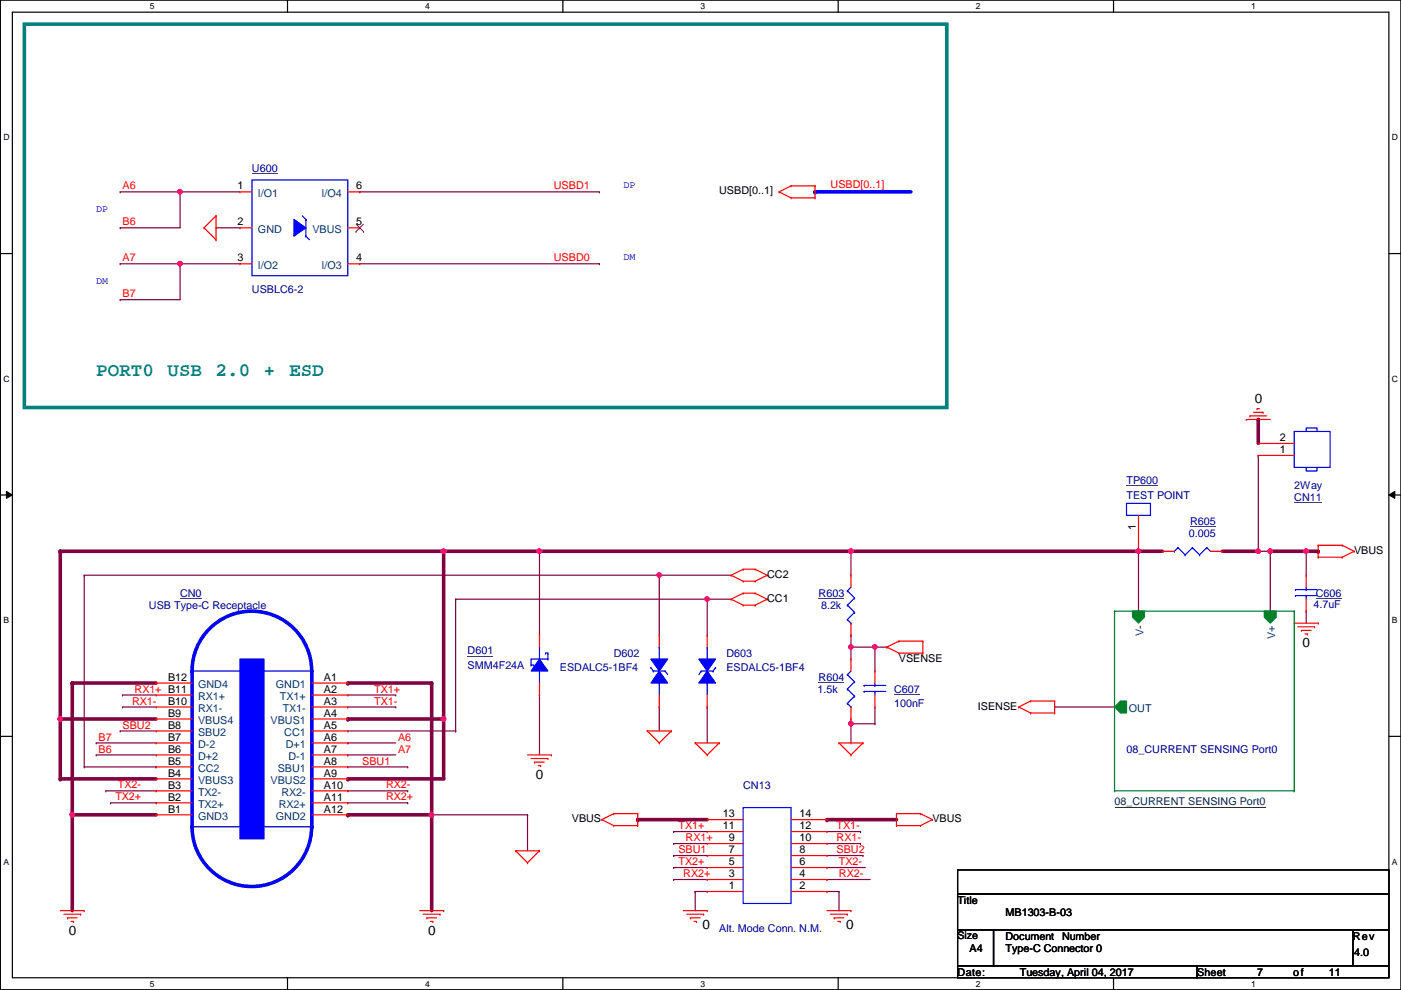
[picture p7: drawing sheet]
<svg xmlns="http://www.w3.org/2000/svg" width="297mm" height="210mm" viewBox="0 0 297 210" stroke-linecap="round" stroke-linejoin="round" font-family="sans-serif">
<path d="M.1 0h296.9v209.8h-296.9zM2.6 2.6h291.9v204.7h-291.9z" fill="none" stroke="#000" stroke-width=".25"/>
<g fill="#fff">
<path d="M31.8 .3h1v2h-1z"/>
<path d="M31.8 207.6h1v1.9h-1z"/>
</g>
<path d="M61 0v2.6M61 207.3v2.5" fill="none" stroke="#000" stroke-width=".25"/>
<g fill="#fff">
<path d="M90.1 .3h1v2h-1z"/>
<path d="M90.1 207.6h1v1.9h-1z"/>
</g>
<path d="M119.3 0v2.6M119.3 207.3v2.5" fill="none" stroke="#000" stroke-width=".25"/>
<g fill="#fff">
<path d="M148.5 .3h1v2h-1z"/>
<path d="M148.5 207.6h1v1.9h-1z"/>
</g>
<path d="M177.7 0v2.6M177.7 207.3v2.5" fill="none" stroke="#000" stroke-width=".25"/>
<g fill="#fff">
<path d="M206.9 .3h1v2h-1z"/>
<path d="M206.9 207.6h1v1.9h-1z"/>
</g>
<path d="M236.1 0v2.6M236.1 207.3v2.5" fill="none" stroke="#000" stroke-width=".25"/>
<g fill="#fff">
<path d="M265.3 .3h.9v2h-.9z"/>
<path d="M265.3 207.6h.9v1.9h-.9z"/>
<path d="M.7 28.2h1.3v1.9h-1.3z"/>
<path d="M295.1 28.2h1.3v1.9h-1.3z"/>
<path d="M.7 79.3h1.3v2h-1.3z"/>
<path d="M295.1 79.3h1.3v2h-1.3z"/>
</g>
<path d="M.1 53.8h2.5M294.5 53.8h2.5" fill="none" stroke="#000" stroke-width=".25"/>
<g fill="#fff">
<path d="M.7 130.5h1.2v2h-1.2z"/>
<path d="M295.1 130.5h1.2v2h-1.2z"/>
</g>
<path d="M.1 104.9h2.5M294.5 104.9h2.5" fill="none" stroke="#000" stroke-width=".25"/>
<path d="M1.4 104.2l1.2 .7-1.2 .8zM294.5 104.9l1.2-.7v1.5z" fill="#000"/>
<path d="M1.4 104.2l1.2 .7-1.2 .8zM294.5 104.9l1.2-.7v1.5z" fill="none" stroke="#000" stroke-width=".21"/>
<g fill="#fff">
<path d="M.7 181.7h1.2v2h-1.2z"/>
<path d="M295.1 181.7h1.2v2h-1.2z"/>
</g>
<path d="M.1 156.1h2.5M294.5 156.1h2.5" fill="none" stroke="#000" stroke-width=".25"/>
<path d="M5.2 5.1h195.5v81.3h-195.5z" fill="none" stroke="#008080" stroke-width=".76"/>
<path d="M149.9 127h.1M149.9 127h5.1" fill="none" stroke="#800040" stroke-width=".25"/>
<circle cx="149.9" cy="127" r=".49" fill="#f0f"/>
<circle cx="149.9" cy="127" r=".49" fill="none" stroke="#f0f" stroke-width=".25"/>
<path d="M96.6 127h.1M96.6 127h53.3M139.8 134.7h.1M139.8 122h.1M139.8 122v12.7M139.8 122h15.2M149.9 127h.1M149.9 127v7.7" fill="none" stroke="#800040" stroke-width=".25"/>
<circle cx="139.8" cy="121.9" r=".49" fill="#f0f"/>
<circle cx="139.8" cy="121.9" r=".49" fill="none" stroke="#f0f" stroke-width=".25"/>
<path d="M114.4 116.9h.1M114.4 116.9v17.8M17.9 122h.1M17.9 122h121.9M149.9 149.9h.1M149.9 149.9v7.6" fill="none" stroke="#800040" stroke-width=".25"/>
<path d="M73.7 165.1h20.4" fill="none" stroke="#800040" stroke-width=".76"/>
<circle cx="73.7" cy="165.1" r=".38" fill="#800040"/>
<path d="M94.1 152.4v12.7" fill="none" stroke="#800040" stroke-width=".76"/>
<circle cx="94.1" cy="152.4" r=".38" fill="#800040"/>
<path d="M73.7 152.4h20.4" fill="none" stroke="#800040" stroke-width=".76"/>
<circle cx="73.7" cy="152.4" r=".38" fill="#800040"/>
<circle cx="94" cy="152.4" r=".49" fill="#f0f"/>
<circle cx="94" cy="152.4" r=".49" fill="none" stroke="#f0f" stroke-width=".25"/>
<path d="M12.8 165.1h20.3" fill="none" stroke="#800040" stroke-width=".76"/>
<circle cx="12.8" cy="165.1" r=".38" fill="#800040"/>
<path d="M12.8 152.4v12.7" fill="none" stroke="#800040" stroke-width=".76"/>
<circle cx="12.8" cy="152.4" r=".38" fill="#800040"/>
<circle cx="12.8" cy="152.4" r=".49" fill="#f0f"/>
<circle cx="12.8" cy="152.4" r=".49" fill="none" stroke="#f0f" stroke-width=".25"/>
<path d="M12.8 152.4h20.3" fill="none" stroke="#800040" stroke-width=".76"/>
<circle cx="12.8" cy="152.4" r=".38" fill="#800040"/>
<path d="M94.1 116.9h20.3" fill="none" stroke="#800040" stroke-width=".76"/>
<circle cx="94.1" cy="116.9" r=".38" fill="#800040"/>
<path d="M94.1 116.9v35.5" fill="none" stroke="#800040" stroke-width=".76"/>
<circle cx="94.1" cy="116.9" r=".38" fill="#800040"/>
<path d="M17.9 122v40.6M96.6 127v28M96.6 155h.1M17.9 162.6h.1" fill="none" stroke="#800040" stroke-width=".25"/>
<path d="M73.7 144.8h17.8" fill="none" stroke="#800040" stroke-width=".76"/>
<circle cx="73.7" cy="144.8" r=".38" fill="#800040"/>
<path d="M91.5 144.8v28" fill="none" stroke="#800040" stroke-width=".76"/>
<circle cx="91.5" cy="144.8" r=".38" fill="#800040"/>
<circle cx="91.5" cy="172.7" r=".49" fill="#f0f"/>
<circle cx="91.5" cy="172.7" r=".49" fill="none" stroke="#f0f" stroke-width=".25"/>
<path d="M73.7 172.8h17.8" fill="none" stroke="#800040" stroke-width=".76"/>
<circle cx="73.7" cy="172.8" r=".38" fill="#800040"/>
<path d="M15.3 144.8h17.8" fill="none" stroke="#800040" stroke-width=".76"/>
<circle cx="15.3" cy="144.8" r=".38" fill="#800040"/>
<path d="M15.3 144.8v28" fill="none" stroke="#800040" stroke-width=".76"/>
<circle cx="15.3" cy="144.8" r=".38" fill="#800040"/>
<circle cx="15.3" cy="172.7" r=".49" fill="#f0f"/>
<circle cx="15.3" cy="172.7" r=".49" fill="none" stroke="#f0f" stroke-width=".25"/>
<path d="M15.3 172.8h17.8" fill="none" stroke="#800040" stroke-width=".76"/>
<circle cx="15.3" cy="172.8" r=".38" fill="#800040"/>
<path d="M91.5 172.8v20.3" fill="none" stroke="#800040" stroke-width=".76"/>
<circle cx="91.5" cy="172.8" r=".38" fill="#800040"/>
<path d="M15.3 172.8v20.3" fill="none" stroke="#800040" stroke-width=".76"/>
<circle cx="15.3" cy="172.8" r=".38" fill="#800040"/>
<path d="M12.8 116.9h81.3" fill="none" stroke="#800040" stroke-width=".76"/>
<circle cx="12.8" cy="116.9" r=".38" fill="#800040"/>
<circle cx="94" cy="116.9" r=".49" fill="#f0f"/>
<circle cx="94" cy="116.9" r=".49" fill="none" stroke="#f0f" stroke-width=".25"/>
<path d="M12.8 116.9v35.5" fill="none" stroke="#800040" stroke-width=".76"/>
<circle cx="12.8" cy="116.9" r=".38" fill="#800040"/>
<path d="M259.2 116.9h7.6" fill="none" stroke="#800040" stroke-width=".76"/>
<circle cx="266.8" cy="116.9" r=".38" fill="#800040"/>
<path d="M180.4 116.9h61" fill="none" stroke="#800040" stroke-width=".76"/>
<circle cx="241.4" cy="116.9" r=".38" fill="#800040"/>
<circle cx="241.4" cy="116.9" r=".49" fill="#f0f"/>
<circle cx="241.4" cy="116.9" r=".49" fill="none" stroke="#f0f" stroke-width=".25"/>
<path d="M180.4 134.7h.1M180.4 134.7v2.5" fill="none" stroke="#800040" stroke-width=".25"/>
<circle cx="180.4" cy="137.2" r=".49" fill="#f0f"/>
<circle cx="180.4" cy="137.2" r=".49" fill="none" stroke="#f0f" stroke-width=".25"/>
<path d="M180.4 153.5h.1M180.4 152.4v1.1" fill="none" stroke="#800040" stroke-width=".25"/>
<circle cx="180.4" cy="153.4" r=".49" fill="#f0f"/>
<circle cx="180.4" cy="153.4" r=".49" fill="none" stroke="#f0f" stroke-width=".25"/>
<path d="M180.4 137.2h.1M180.4 137.2h5.1M180.4 137.2v2.5M185.5 137.2h.1" fill="none" stroke="#800040" stroke-width=".25"/>
<path d="M114.4 116.9h66" fill="none" stroke="#800040" stroke-width=".76"/>
<circle cx="114.4" cy="116.9" r=".38" fill="#800040"/>
<circle cx="180.4" cy="116.9" r=".49" fill="#f0f"/>
<circle cx="180.4" cy="116.9" r=".49" fill="none" stroke="#f0f" stroke-width=".25"/>
<circle cx="114.4" cy="116.9" r=".49" fill="#f0f"/>
<circle cx="114.4" cy="116.9" r=".49" fill="none" stroke="#f0f" stroke-width=".25"/>
<path d="M180.4 116.9h.1M180.4 116.9v5.1M241.4 116.9v12.7M241.4 129.6h.1M114.4 147.4h.1M114.4 147.4v12.7M223.6 149.9h.1M223.6 149.9h12.7" fill="none" stroke="#800040" stroke-width=".25"/>
<path d="M241.4 116.9h5.1" fill="none" stroke="#800040" stroke-width=".76"/>
<circle cx="241.4" cy="116.9" r=".38" fill="#800040"/>
<path d="M269.3 116.9h.1M269.3 116.9v12.7" fill="none" stroke="#800040" stroke-width=".25"/>
<circle cx="269.3" cy="116.9" r=".49" fill="#f0f"/>
<circle cx="269.3" cy="116.9" r=".49" fill="none" stroke="#f0f" stroke-width=".25"/>
<path d="M269.3 116.9h7.6" fill="none" stroke="#800040" stroke-width=".76"/>
<circle cx="269.3" cy="116.9" r=".38" fill="#800040"/>
<g fill="none" stroke="#800040" stroke-width=".25">
<path d="M76.3 55.9h50.8M76.3 40.7h50.8M127.1 55.9h.1M127.1 40.7h.1M20.4 157.5h.1M20.4 157.5h12.7M73.7 157.5h.1M73.7 157.5h10.2M20.4 160.1h.1M20.4 160.1h12.7M73.7 160.1h.1M73.7 160.1h10.2"/>
<path d="M91.5 172.8h20.3M111.8 172.8h.1M111.8 172.8v7.6"/>
</g>
<path d="M172.8 40.7h20.3" fill="none" stroke="#00f" stroke-width=".76"/>
<circle cx="172.8" cy="40.7" r=".38" fill="#00f"/>
<g fill="none" stroke="#800040" stroke-width=".25">
<path d="M25.5 55.9h.1M25.5 40.7h.1M25.5 48.3h.1M25.5 55.9h25.4M25.5 40.7h12.7M38.2 55.9h.1M38.2 40.7h.1M38.2 40.7v7.6h-12.7M38.2 55.9v7.6h-12.7M45.8 48.3h.1M45.8 48.3h5.1M25.5 63.5h.1"/>
<path d="M73.7 155h22.9M96.6 155h.1M17.9 162.6h15.2M33.1 162.6h.1"/>
</g>
<circle cx="38.2" cy="55.9" r=".49" fill="#f0f"/>
<circle cx="38.2" cy="55.9" r=".49" fill="none" stroke="#f0f" stroke-width=".25"/>
<path d="M38.2 40.7h.1M38.2 40.7h12.7" fill="none" stroke="#800040" stroke-width=".25"/>
<circle cx="38.2" cy="40.7" r=".49" fill="#f0f"/>
<circle cx="38.2" cy="40.7" r=".49" fill="none" stroke="#f0f" stroke-width=".25"/>
<path d="M266.8 88.9v5.1" fill="none" stroke="#800040" stroke-width=".76"/>
<circle cx="266.8" cy="88.9" r=".38" fill="#800040"/>
<path d="M266.8 96.6h.1M266.8 96.6v20.3" fill="none" stroke="#800040" stroke-width=".25"/>
<circle cx="266.8" cy="116.9" r=".49" fill="#f0f"/>
<circle cx="266.8" cy="116.9" r=".49" fill="none" stroke="#f0f" stroke-width=".25"/>
<path d="M276.9 116.9h.1M276.9 116.9v5.1M276.9 129.6h.1M276.9 129.6v2.5" fill="none" stroke="#800040" stroke-width=".25"/>
<path d="M276.9 116.9h2.6" fill="none" stroke="#800040" stroke-width=".76"/>
<circle cx="279.5" cy="116.9" r=".38" fill="#800040"/>
<circle cx="276.9" cy="116.9" r=".49" fill="#f0f"/>
<circle cx="276.9" cy="116.9" r=".49" fill="none" stroke="#f0f" stroke-width=".25"/>
<g fill="none" stroke="#800040" stroke-width=".25">
<path d="M266.8 116.9h2.5M269.3 116.9h.1M142.8 176.3h.1M142.8 178.9h.1M142.8 176.3h7.1M142.8 178.9h7.1M142.8 181.4h.1M142.8 183.9h.1M142.8 186.5h.1M142.8 181.4h7.1M142.8 183.9h7.1M142.8 186.5h7.1"/>
<path d="M147.4 189h.1M147.4 189v4.1M147.4 189h2.5M175.3 186.5h.1M175.3 183.9h.1M175.3 189h.1M175.3 189h2.6M175.3 183.9h8.2M175.3 186.5h9.2M177.9 189h.1M177.9 189v4.1"/>
</g>
<path d="M175.3 173.8h14.8" fill="none" stroke="#800040" stroke-width=".76"/>
<circle cx="175.3" cy="173.8" r=".38" fill="#800040"/>
<path d="M135.2 173.8h14.7" fill="none" stroke="#800040" stroke-width=".76"/>
<circle cx="135.2" cy="173.8" r=".38" fill="#800040"/>
<g fill="none" stroke="#800040" stroke-width=".25">
<path d="M185.5 137.2h.1M185.5 137.2v5.1M185.5 137.2h2.5M188 137.2h.1M25.5 155h.1M25.5 155h7.6M26 149.9h.1M26 147.4h.1M26 149.9h7.1M26 147.4h7.1M73.7 149.9h10.2M73.7 147.4h10.2"/>
<path d="M83.9 147.4h.1M83.9 149.9h.1M22.4 167.7h.1M22.4 167.7h10.7M23.4 170.2h.1M23.4 170.2h9.7M73.7 167.7h12.7M73.7 170.2h12.7M73.7 162.6h12.7M86.4 162.6h.1M86.4 167.7h.1M86.4 170.2h.1"/>
<path d="M175.3 178.9h7.2M175.3 176.3h7.2M182.5 178.9h.1M182.5 176.3h.1M175.3 181.4h7.7M183 181.4h.1"/>
</g>
<circle cx="185.5" cy="137.2" r=".49" fill="#f0f"/>
<circle cx="185.5" cy="137.2" r=".49" fill="none" stroke="#f0f" stroke-width=".25"/>
<path d="M139.8 149.9h.1M139.8 149.9v5.1M180.4 153.5h.1M180.4 157.5h.1M180.4 153.5h5.1M180.4 153.5v4M185.5 153.5h.1M185.5 149.9v3.6" fill="none" stroke="#800040" stroke-width=".25"/>
<g fill="none" stroke="#f00" stroke-width=".25">
<path d="M167.7 39.4h.1M167.7 39.4l-2.5 1.3M167.7 39.4h5.1M172.8 39.4h.1M172.8 39.4v2.6M43.3 48.3h.1M43.3 48.3l2.5 2.5M45.8 45.8h.1M45.8 50.8h.1M45.8 45.8v5M45.8 45.8l-2.5 2.5M165.2 40.7h.1"/>
<path d="M165.2 40.7l2.5 1.3M167.7 42h.1M167.7 42h5.1M172.8 42h.1M264.2 88.9h.1M264.2 88.9h5.1M265 88.2h.1M265 88.2h3.6M265.8 87.4h2M266.5 86.7h.1M266.5 86.7h.5M267.8 87.4h.1"/>
<path d="M279.5 115.6h.1M279.5 118.2h.1M279.5 118.2h5.1M279.5 115.6h5.1M279.5 115.6v2.6M284.6 118.2h.1M284.6 115.6h.1M284.6 115.6l2.5 1.3M287.1 116.9h.1M287.1 116.9l-2.5 1.3M155 122h.1M155 127h.1"/>
<path d="M155 122l2.6 1.2M155 127l2.6 1.3M157.6 120.7h.1M157.6 123.2h.1M157.6 125.8h.1M157.6 128.3h.1M157.6 120.7h2.5M157.6 120.7l-2.6 1.3M157.6 123.2h2.5M157.6 125.8h2.5M157.6 125.8l-2.6 1.2M157.6 128.3h2.5"/>
<path d="M160.1 120.7h.1M160.1 123.2h.1M160.1 125.8h.1M160.1 128.3h.1M160.1 120.7l2.5 1.3M160.1 125.8l2.5 1.2M162.6 122h.1M162.6 127h.1M162.6 122l-2.5 1.2M162.6 127l-2.5 1.3M188 137.2h.1M188 137.2l2.6 1.3"/>
<path d="M190.6 138.5h.1M190.6 135.9h.1M190.6 138.5h5.1M190.6 135.9h5.1M190.6 135.9l-2.6 1.3M195.7 138.5h.1M195.7 135.9h.1M195.7 135.9v2.6M274.4 132.1h5.1M275.2 132.9h3.5M275.9 133.6h.1M275.9 133.6h2.1"/>
<path d="M276.7 134.4h.5M277.2 134.4h.1M278.7 132.9h.1M279.5 132.1h.1M137.2 155h.1M137.2 155h5.1M137.2 155l2.6 2.5M139.8 157.5h.1M142.3 155h.1M142.3 155l-2.5 2.5M147.4 157.5h.1M147.4 157.5h5.1"/>
<path d="M147.4 157.5l2.5 2.6M152.5 157.5h.1M152.5 157.5l-2.6 2.6M177.9 157.5h.1M177.9 157.5h5.1M177.9 157.5l2.5 2.6M183 157.5h.1M183 157.5l-2.6 2.6M216 149.9h.1M216 149.9l2.5 1.3M218.5 151.2h.1M218.5 148.6h.1"/>
<path d="M218.5 151.2h5.1M218.5 148.6l-2.5 1.3M218.5 148.6h5.1M223.6 148.6h.1M223.6 151.2h.1M223.6 148.6v2.6M111.8 160.1h5.1M112.6 160.8h3.6M113.4 161.6h.1M113.4 161.6h2M114.1 162.3h.5M114.6 162.3h.1"/>
<path d="M116.2 160.8h.1M116.9 160.1h.1M127.6 173.8h.1M127.6 173.8l2.5 1.2M130.1 172.5h.1M130.1 175h.1M130.1 175h5.1M130.1 172.5h5.1M130.1 172.5l-2.5 1.3M135.2 175h.1M135.2 172.5h.1M135.2 172.5v2.5"/>
<path d="M149.9 160.1h.1M180.4 160.1h.1M190.1 172.5h.1M190.1 175h.1M190.1 175h5.1M190.1 172.5h5.1M190.1 172.5v2.5M195.2 175h.1M195.2 172.5h.1M195.2 172.5l2.5 1.3M197.7 173.8h.1M197.7 173.8l-2.5 1.2"/>
<path d="M12.8 193.1h5.1M13.5 193.8h3.6M14.3 194.6h.1M14.3 194.6h2M15.1 195.4h.5M15.6 195.4h.1M17.1 193.8h.1M17.9 193.1h.1M89 193.1h5.1M89.7 193.8h3.6M90.5 194.6h.1M90.5 194.6h2"/>
<path d="M91.3 195.4h.5M91.8 195.4h.1M93.3 193.8h.1M94.1 193.1h.1M109.3 180.4h.1M109.3 180.4h5.1M109.3 180.4l2.5 2.5M111.8 182.9h.1M114.4 180.4h.1M114.4 180.4l-2.6 2.5M144.9 193.1h5M145.6 193.8h3.6"/>
<path d="M146.4 194.6h.1M146.4 194.6h2M147.1 195.4h.6M147.7 195.4h.1M149.2 193.8h.1M149.9 193.1h.1M175.3 193.1h5.1M176.1 193.8h3.6M176.9 194.6h.1M176.9 194.6h2M177.6 195.4h.5M178.1 195.4h.1"/>
<path d="M179.7 193.8h.1M180.4 193.1h.1"/>
</g>
<path d="M203 184.4h91.5v5.1h-91.5zM203 189.5h91.5v7.6h-91.5zM203 197.1h7.6v7.7h-7.6zM210.6 197.1h76.2v7.7h-76.2zM286.8 197.1h7.7v7.7h-7.7zM203 204.8h50.8v2.5h-50.8zM253.8 204.8h40.7v2.5h-40.7z" fill="none" stroke="#000" stroke-width=".25"/>
<path d="M114.4 137.2h.1M114.4 137.2v2.5M116.2 139.7h.1M116.2 138.5h.1M116.2 139.7h-3.6v1.3M116.2 138.5v1.2M112.6 141h.1M114.4 142.3h.1M114.4 142.3v2.5" fill="none" stroke="#00f" stroke-width=".25"/>
<path d="M114.4 139.7l1.8 2.6h-3.6z" fill-rule="evenodd" fill="#00f"/>
<g fill="none" stroke="#00f" stroke-width=".25">
<path d="M114.4 139.7l1.8 2.6h-3.6zM115.7 138.5h.1M115.7 138.5h.5M139.8 137.2h.1M139.8 137.2v2.5M179.7 125.3h.1M179.7 128.3h.1M179.7 131.4h.1M179.7 125.3l1.5 1.5M179.7 128.3l1.5 1.5M179.7 131.4l.7 .7M180.4 132.1h.1"/>
<path d="M180.4 124.5l-.7 .8M181.2 126.8h.1M181.2 129.8h.1M181.2 126.8l-1.5 1.5M181.2 129.8l-1.5 1.6M112.6 141h.5M113.1 141h.1M138 141.5h.1M138 141.5l.5 .8M138.5 142.3h.1M138.5 142.3h2.6M139.8 144.8h.1"/>
<path d="M139.8 144.8v2.6M141.1 142.3h.1M141.1 142.3l.5 .7"/>
</g>
<path d="M99.1 139.1h5.5M173.6 126.9h5.4" fill="none" stroke="#000080" stroke-width=".21"/>
<path d="M114.4 134.7h.1M114.4 134.7v2.5M180.4 122h.1M180.4 134.7h.1M180.4 122v2.5M180.4 132.1v2.6M114.4 147.4h.1M114.4 144.8v2.6" fill="none" stroke="#f00" stroke-width=".25"/>
<path d="M139.8 142.3l1.8 2.5h-3.6z" fill-rule="evenodd" fill="#00f"/>
<path d="M139.8 142.3l1.8 2.5h-3.6z" fill="none" stroke="#00f" stroke-width=".25"/>
<path d="M138 139.7h3.6l-1.8 2.6z" fill-rule="evenodd" fill="#00f"/>
<path d="M138 139.7h3.6l-1.8 2.6z" fill="none" stroke="#00f" stroke-width=".25"/>
<path d="M139.8 134.7h.1M139.8 134.7v2.5M139.8 149.9h.1M139.8 147.4v2.5" fill="none" stroke="#f00" stroke-width=".25"/>
<path d="M62.3 46.5l2.6 1.8-2.6 1.8z" fill-rule="evenodd" fill="#00f"/>
<g fill="none" stroke="#00f" stroke-width=".25">
<path d="M53.4 38.1h20.3v20.4h-20.3zM62.3 46.5l2.6 1.8-2.6 1.8zM64.1 45.8l.8 .7M64.9 46.5h.1M64.9 50.1h.1M64.9 46.5v3.6M64.9 50.1l.7 .7M149.9 137.2h.1M149.9 137.2v2.5M148.7 142.3h.1M148.7 142.3l-.5 .7M148.7 142.3h2.5"/>
<path d="M149.9 144.8h.1M149.9 144.8v2.6M151.2 142.3h.1M151.7 141.5h.1M151.7 141.5l-.5 .8M179.7 143h.1M179.7 146.1h.1M179.7 149.1h.1M179.7 143l1.5 1.6M179.7 146.1l1.5 1.5M179.7 149.1l.7 .8M180.4 149.9h.1"/>
<path d="M180.4 142.3l-.7 .7M181.2 144.6h.1M181.2 147.6h.1M181.2 144.6l-1.5 1.5M181.2 147.6l-1.5 1.5M183.2 146.6h.1M183.2 145.3h.1M183.2 146.6h4.6M183.2 145.3h4.6M185.5 145.3h.1M185.5 146.6h.1M185.5 144.8v.5"/>
<path d="M185.5 146.6v.8"/>
</g>
<path d="M53.4 36.7h5.5M173.6 144.7h5.4M189.6 147.2h5.4" fill="none" stroke="#000080" stroke-width=".21"/>
<g fill="none" stroke="#f00" stroke-width=".25">
<path d="M50.9 55.9h.1M50.9 48.3h.1M50.9 40.7h.1M50.9 55.9h2.5M50.9 48.3h2.5M50.9 40.7h2.5M73.7 55.9h2.6M73.7 48.3h2.6M73.7 40.7h2.6M76.3 55.9h.1M76.3 48.3h.1M76.3 40.7h.1"/>
<path d="M180.4 139.7h.1M180.4 139.7v2.6M180.4 152.4h.1M180.4 149.9v2.5M185.5 142.3h.1M185.5 149.9h.1M185.5 142.3v2.5M185.5 147.4v2.5"/>
</g>
<path d="M75.5 49.1h.1M75.5 47.5l1.6 1.6M77 47.5l-1.5 1.6M77.1 49.1h.1" fill="none" stroke="#804000" stroke-width=".21"/>
<path d="M149.9 142.3l1.8 2.5h-3.5z" fill-rule="evenodd" fill="#00f"/>
<path d="M149.9 142.3l1.8 2.5h-3.5z" fill="none" stroke="#00f" stroke-width=".25"/>
<path d="M148.2 139.7h3.5l-1.8 2.6z" fill-rule="evenodd" fill="#00f"/>
<path d="M148.2 139.7h3.5l-1.8 2.6z" fill="none" stroke="#00f" stroke-width=".25"/>
<path d="M149.9 134.7h.1M149.9 134.7v2.5M149.9 149.9h.1M149.9 147.4v2.5" fill="none" stroke="#f00" stroke-width=".25"/>
<path d="M236.3 171.1h32" fill="none" stroke="#004040" stroke-width=".21"/>
<path d="M268.1 129.6h2.5v1.3l-1.3 1.2-1.2-1.2z" fill-rule="evenodd" fill="#008040"/>
<path d="M268.1 129.6h2.5v1.3l-1.3 1.2-1.2-1.2z" fill="none" stroke="#008040" stroke-width=".25"/>
<path d="M236.3 149.9l1.3-1.3h1.2v2.6h-1.2z" fill-rule="evenodd" fill="#008040"/>
<path d="M236.3 149.9l1.3-1.3h1.2v2.6h-1.2z" fill="none" stroke="#008040" stroke-width=".25"/>
<path d="M240.1 129.6h2.6v1.3l-1.3 1.2-1.3-1.2z" fill-rule="evenodd" fill="#008040"/>
<path d="M240.1 129.6h2.6v1.3l-1.3 1.2-1.3-1.2z" fill="none" stroke="#008040" stroke-width=".25"/>
<path d="M236.3 129.6h.1M236.3 129.6h38.1M236.3 129.6v38.1M274.4 129.6h.1M274.4 129.6v38.1M236.3 167.7h.1M236.3 167.7h38.1M274.4 167.7h.1" fill="none" stroke="#008000" stroke-width=".25"/>
<g fill="none" stroke="#00f" stroke-width=".25">
<path d="M274.4 91.5h7.6v7.6h-7.6zM276.9 99.1v.8h2.3v-.8M276.9 91.5v-.8h2.3v.8M238.8 106.7h5.1v2.6h-5.1zM249 116.9h.1M249.8 116.1h.1M249.8 116.1l1.5 1.5M249.8 116.1l-.8 .8M251.3 117.6h.1M252.8 116.1h.1M252.8 116.1l1.5 1.5M252.8 116.1l-1.5 1.5"/>
<path d="M254.3 117.6h.1M255.9 116.1h.1M255.9 116.1l.7 .8M255.9 116.1l-1.6 1.5M40.7 142.3h25.4v33h-25.4zM157.6 171.2h10.1v20.4h-10.1z"/>
</g>
<path d="M238.8 103h6.8M252.3 111.7h5.5M274.4 106.6h5.8" fill="none" stroke="#000080" stroke-width=".21"/>
<g fill="none" stroke="#f00" stroke-width=".25">
<path d="M266.8 96.6h.1M266.8 94h.1M266.8 96.6h7.6M266.8 94h7.6M241.4 116.9h.1M241.4 109.3v7.6M246.5 116.9h.1M246.5 116.9h2.5M256.6 116.9h2.6M259.2 116.9h.1M149.9 178.9h.1M149.9 176.3h.1"/>
<path d="M149.9 173.8h.1M149.9 178.9h7.7M149.9 176.3h7.7M149.9 173.8h7.7M167.7 178.9h7.6M167.7 176.3h7.6M167.7 173.8h7.6M175.3 178.9h.1M175.3 176.3h.1M175.3 173.8h.1M149.9 189h.1M149.9 186.5h.1"/>
<path d="M149.9 183.9h.1M149.9 181.4h.1M149.9 189h7.7M149.9 186.5h7.7M149.9 183.9h7.7M149.9 181.4h7.7M167.7 189h7.6M167.7 186.5h7.6M167.7 183.9h7.6M167.7 181.4h7.6M175.3 189h.1M175.3 186.5h.1"/>
<path d="M175.3 183.9h.1M175.3 181.4h.1"/>
</g>
<path d="M40.7 142.3v33a12.7 12.7 0 0 0 12.7 12.7 12.7 12.7 0 0 0 12.7-12.7" fill="none" stroke="#00f" stroke-width=".76"/>
<circle cx="40.7" cy="175.3" r=".38" fill="#00f"/>
<path d="M66.1 142.3v33" fill="none" stroke="#00f" stroke-width=".76"/>
<circle cx="66.1" cy="175.3" r=".38" fill="#00f"/>
<path d="M50.9 139.7h5.1v38.1h-5.1z" fill-rule="evenodd" fill="#00f"/>
<path d="M50.9 139.7h5.1v38.1h-5.1zM274.7 126.3h.1M274.7 125h.1M274.7 126.3h4.5M274.7 125h4.5M276.9 125h.1M276.9 126.3h.1M276.9 124.5v.5M276.9 126.3v.7" fill="none" stroke="#00f" stroke-width=".25"/>
<path d="M40.7 142.3v.1a12.7 12.7 0 0 1 12.7-12.8 12.7 12.7 0 0 1 12.7 12.8v-.1" fill="none" stroke="#00f" stroke-width=".76"/>
<path d="M38.2 126.9h4.6M279 126.9h5.4" fill="none" stroke="#000080" stroke-width=".21"/>
<g fill="none" stroke="#f00" stroke-width=".25">
<path d="M276.9 122h.1M276.9 129.6h.1M276.9 122v2.5M276.9 127v2.6M33.1 144.8h.1M33.1 147.4h.1M33.1 149.9h.1M33.1 152.4h.1M33.1 155h.1M33.1 157.5h.1M33.1 144.8h7.6M33.1 147.4h7.6"/>
<path d="M33.1 149.9h7.6M33.1 152.4h7.6M33.1 155h7.6M33.1 157.5h7.6M66.1 144.8h7.6M66.1 147.4h7.6M66.1 149.9h7.6M66.1 152.4h7.6M66.1 155h7.6M66.1 157.5h7.6M73.7 144.8h.1M73.7 147.4h.1"/>
<path d="M73.7 149.9h.1M73.7 152.4h.1M73.7 155h.1M73.7 157.5h.1M33.1 160.1h.1M33.1 162.6h.1M33.1 165.1h.1M33.1 167.7h.1M33.1 170.2h.1M33.1 172.8h.1M33.1 160.1h7.6M33.1 162.6h7.6"/>
<path d="M33.1 165.1h7.6M33.1 167.7h7.6M33.1 170.2h7.6M33.1 172.8h7.6M66.1 160.1h7.6M66.1 162.6h7.6M66.1 165.1h7.6M66.1 167.7h7.6M66.1 170.2h7.6M66.1 172.8h7.6M73.7 160.1h.1M73.7 162.6h.1"/>
<path d="M73.7 165.1h.1M73.7 167.7h.1M73.7 170.2h.1M73.7 172.8h.1"/>
</g>
<circle cx="149.9" cy="127" r=".49" fill="#f0f"/>
<circle cx="149.9" cy="127" r=".49" fill="none" stroke="#f0f" stroke-width=".25"/>
<circle cx="139.8" cy="121.9" r=".49" fill="#f0f"/>
<circle cx="139.8" cy="121.9" r=".49" fill="none" stroke="#f0f" stroke-width=".25"/>
<circle cx="94" cy="152.4" r=".49" fill="#f0f"/>
<circle cx="94" cy="152.4" r=".49" fill="none" stroke="#f0f" stroke-width=".25"/>
<circle cx="12.8" cy="152.4" r=".49" fill="#f0f"/>
<circle cx="12.8" cy="152.4" r=".49" fill="none" stroke="#f0f" stroke-width=".25"/>
<circle cx="91.5" cy="172.7" r=".49" fill="#f0f"/>
<circle cx="91.5" cy="172.7" r=".49" fill="none" stroke="#f0f" stroke-width=".25"/>
<circle cx="15.3" cy="172.7" r=".49" fill="#f0f"/>
<circle cx="15.3" cy="172.7" r=".49" fill="none" stroke="#f0f" stroke-width=".25"/>
<circle cx="94" cy="116.9" r=".49" fill="#f0f"/>
<circle cx="94" cy="116.9" r=".49" fill="none" stroke="#f0f" stroke-width=".25"/>
<circle cx="241.4" cy="116.9" r=".49" fill="#f0f"/>
<circle cx="241.4" cy="116.9" r=".49" fill="none" stroke="#f0f" stroke-width=".25"/>
<circle cx="180.4" cy="137.2" r=".49" fill="#f0f"/>
<circle cx="180.4" cy="137.2" r=".49" fill="none" stroke="#f0f" stroke-width=".25"/>
<circle cx="180.4" cy="153.4" r=".49" fill="#f0f"/>
<circle cx="180.4" cy="153.4" r=".49" fill="none" stroke="#f0f" stroke-width=".25"/>
<circle cx="180.4" cy="116.9" r=".49" fill="#f0f"/>
<circle cx="180.4" cy="116.9" r=".49" fill="none" stroke="#f0f" stroke-width=".25"/>
<circle cx="114.4" cy="116.9" r=".49" fill="#f0f"/>
<circle cx="114.4" cy="116.9" r=".49" fill="none" stroke="#f0f" stroke-width=".25"/>
<circle cx="269.3" cy="116.9" r=".49" fill="#f0f"/>
<circle cx="269.3" cy="116.9" r=".49" fill="none" stroke="#f0f" stroke-width=".25"/>
<circle cx="38.2" cy="55.9" r=".49" fill="#f0f"/>
<circle cx="38.2" cy="55.9" r=".49" fill="none" stroke="#f0f" stroke-width=".25"/>
<circle cx="38.2" cy="40.7" r=".49" fill="#f0f"/>
<circle cx="38.2" cy="40.7" r=".49" fill="none" stroke="#f0f" stroke-width=".25"/>
<circle cx="266.8" cy="116.9" r=".49" fill="#f0f"/>
<circle cx="266.8" cy="116.9" r=".49" fill="none" stroke="#f0f" stroke-width=".25"/>
<circle cx="276.9" cy="116.9" r=".49" fill="#f0f"/>
<circle cx="276.9" cy="116.9" r=".49" fill="none" stroke="#f0f" stroke-width=".25"/>
<circle cx="185.5" cy="137.2" r=".49" fill="#f0f"/>
<circle cx="185.5" cy="137.2" r=".49" fill="none" stroke="#f0f" stroke-width=".25"/>
<g font-size="4.1" fill="#008080">
<text x="20.4" y="79.7">PORT0</text>
<text x="35.5" y="79.7">USB</text>
<text x="45.7" y="79.7">2.0</text>
<text x="56" y="79.7">+</text>
<text x="61.3" y="79.7">ESD</text>
</g>
<g font-size="2.8">
<text x="266" y="85.4">0</text>
<text x="276.2" y="137.2">0</text>
<text x="113.6" y="165.1">0</text>
<text x="148.9" y="196.9">0</text>
<text x="179.4" y="196.9">0</text>
<text x="14.6" y="198.2">0</text>
<text x="90.8" y="198.2">0</text>
</g>
<g font-size="2.3" fill="#f00">
<text x="26" y="40.2">A6</text>
<text x="117.4" y="40.2">USBD1</text>
<text x="176.1" y="39.9">USBD[0..1]</text>
<text x="26" y="47.8">B6</text>
<text x="26" y="55.4">A7</text>
<text x="117.4" y="55.4">USBD0</text>
<text x="26" y="63">B7</text>
<text x="28" y="149.4">RX1-</text>
<text x="28.5" y="146.9">RX1+ B11</text>
<text x="79.3" y="146.9">TX1+</text>
<text x="79.3" y="149.4">TX1-</text>
<text x="26" y="154.5">SBU2</text>
<text x="20.9" y="159.6">B6</text>
<text x="20.9" y="157">B7</text>
<text x="84.4" y="159.6">A7</text>
<text x="84.4" y="157">A6</text>
<text x="25" y="167.2">TX2-</text>
<text x="76.8" y="162.1">SBU1</text>
<text x="81.9" y="167.2">RX2-</text>
<text x="24.5" y="169.7">TX2+</text>
<text x="81.9" y="169.7">RX2+</text>
<text x="143.8" y="175.8">TX1+</text>
<text x="145.4" y="178.4">RX1+</text>
<text x="177.4" y="178.4">RX1-</text>
<text x="177.4" y="175.8">TX1-</text>
<text x="143.8" y="180.9">SBU1</text>
<text x="143.8" y="183.4">TX2+</text>
<text x="144.9" y="186">RX2+</text>
<text x="177.4" y="180.9">SBU2</text>
<text x="177.9" y="186">RX2-</text>
<text x="177.9" y="183.4">TX2-</text>
</g>
<g font-size="2.3">
<text x="50.4" y="40.1">1</text>
<text x="75.5" y="40.1">6</text>
<text x="152.5" y="41.2">USBD[0..1]</text>
<text x="50.4" y="47.8">2</text>
<text x="75.5" y="47.8">5</text>
<text x="50.4" y="55.4">3</text>
<text x="75.5" y="55.4">4</text>
<text x="271.4" y="93.5">2</text>
<text x="271.4" y="96">1</text>
<text x="240.8" y="112.3" transform="rotate(-90 240.8 112.3)">1</text>
<text x="287.1" y="117.4">VBUS</text>
<text x="162.6" y="122.5">CC2</text>
<text x="162.6" y="127.6">CC1</text>
<text x="190.6" y="140.3">VSENSE</text>
<text x="35.6" y="144.4">B12</text>
<text x="35.6" y="149.4">B10</text>
<text x="68.7" y="144.4">A1</text>
<text x="68.7" y="146.9">A2</text>
<text x="68.7" y="149.4">A3</text>
<text x="35.6" y="152">B9</text>
<text x="35.6" y="154.5">B8</text>
<text x="68.7" y="152">A4</text>
<text x="68.7" y="154.5">A5</text>
<text x="207.3" y="150.5">ISENSE</text>
<text x="35.6" y="157.1">B7</text>
<text x="35.6" y="159.6">B6</text>
<text x="68.7" y="157.1">A6</text>
<text x="68.7" y="159.6">A7</text>
<text x="35.6" y="162.1">B5</text>
<text x="35.6" y="164.7">B4</text>
<text x="35.6" y="167.2">B3</text>
<text x="68.7" y="162.1">A8</text>
<text x="68.7" y="164.7">A9</text>
<text x="68.7" y="167.2">A10</text>
<text x="35.6" y="169.8">B2</text>
<text x="35.6" y="172.3">B1</text>
<text x="68.7" y="169.8">A11</text>
<text x="68.7" y="172.3">A12</text>
<text x="153.2" y="173.2">13</text>
<text x="169.5" y="173.2">14</text>
<text x="121.2" y="174.3">VBUS</text>
<text x="153.2" y="175.8">11</text>
<text x="154.5" y="178.3">9</text>
<text x="169.5" y="178.3">10</text>
<text x="169.5" y="175.8">12</text>
<text x="197.7" y="174.3">VBUS</text>
<text x="154.5" y="185.9">3</text>
<text x="154.5" y="183.4">5</text>
<text x="154.5" y="180.8">7</text>
<text x="169.5" y="185.9">4</text>
<text x="169.5" y="183.4">6</text>
<text x="169.5" y="180.8">8</text>
<text x="154.5" y="188.5">1</text>
<text x="169.5" y="188.5">2</text>
<text x="203" y="191.6">Title</text>
<text x="213.2" y="194.1">MB1303-B-03</text>
<text x="205.6" y="201.8">A4</text>
<text x="213.2" y="201.8">Type-C Connector 0</text>
<text x="213.2" y="199.2">Document</text>
<text x="225.2" y="199.2">Number</text>
<text x="286.8" y="199.2">Rev</text>
<text x="287.1" y="202.8">4.0</text>
<text x="203" y="206.8">Date:</text>
<text x="216.2" y="206.8">Tuesday, April 04, 2017</text>
<text x="253.8" y="206.8">Sheet</text>
<text x="266.5" y="206.8">7</text>
<text x="274.1" y="206.8">of</text>
<text x="281.8" y="206.8">11</text>
</g>
<g font-size="2.3" fill="#000080">
<text x="53.4" y="36.4">U600</text>
<text x="53.4" y="62.1">USBLC6-2</text>
<text x="238.8" y="102.7">TP600</text>
<text x="238.8" y="105.7">TEST POINT</text>
<text x="274.4" y="106.3">CN11</text>
<text x="274.4" y="103.7">2Way</text>
<text x="252" y="113.9">0.005</text>
<text x="252.3" y="111.3">R605</text>
<text x="31.6" y="129.1">USB Type-C Receptacle</text>
<text x="38.2" y="126.6">CN0</text>
<text x="173.6" y="126.6">R603</text>
<text x="174.1" y="129.1">8.2k</text>
<text x="278.5" y="128.9">4.7uF</text>
<text x="279" y="126.6">C606</text>
<text x="99.1" y="138.8">D601</text>
<text x="99.1" y="141.8">SMM4F24A</text>
<text x="118.7" y="142.3">ESDALC5-1BF4</text>
<text x="130.1" y="139.3">D602</text>
<text x="154" y="139.3">D603</text>
<text x="154" y="142.3">ESDALC5-1BF4</text>
<text x="173.3" y="146.9">1.5k</text>
<text x="173.6" y="144.4">R604</text>
<text x="189.6" y="146.9">C607</text>
<text x="189.6" y="149.9">100nF</text>
<text x="238.8" y="159.6">08_CURRENT SENSING Port0</text>
<text x="157.6" y="167.2">CN13</text>
<text x="152.5" y="197.7">Alt. Mode Conn. N.M.</text>
</g>
<g font-size="2.3" fill="#004080">
<text x="54.7" y="41.7">I/O1</text>
<text x="68.2" y="41.7">I/O4</text>
<text x="54.7" y="49.4">GND</text>
<text x="66.2" y="49.4">VBUS</text>
<text x="54.7" y="57">I/O2</text>
<text x="68.2" y="57">I/O3</text>
<text x="242.4" y="134.9" transform="rotate(-90 242.4 134.9)">V-</text>
<text x="270.4" y="135.5" transform="rotate(-90 270.4 135.5)">V+</text>
<text x="42" y="145.9">GND4</text>
<text x="42" y="148.4">RX1+</text>
<text x="58.5" y="145.9">GND1</text>
<text x="59.3" y="148.4">TX1+</text>
<text x="42" y="151">RX1-</text>
<text x="42" y="153.5">VBUS4</text>
<text x="57.4" y="153.5">VBUS1</text>
<text x="59.9" y="151">TX1-</text>
<text x="239.3" y="151">OUT</text>
<text x="42" y="156">SBU2</text>
<text x="42" y="158.6">D-2</text>
<text x="42" y="161.1">D+2</text>
<text x="60.3" y="156">CC1</text>
<text x="60.6" y="158.6">D+1</text>
<text x="61.2" y="161.1">D-1</text>
<text x="42" y="163.7">CC2</text>
<text x="42" y="166.2">VBUS3</text>
<text x="57.4" y="166.2">VBUS2</text>
<text x="58.9" y="163.7">SBU1</text>
<text x="42" y="168.7">TX2-</text>
<text x="42" y="171.3">TX2+</text>
<text x="42" y="173.8">GND3</text>
<text x="58.5" y="173.8">GND2</text>
<text x="59.1" y="171.3">RX2+</text>
<text x="59.7" y="168.7">RX2-</text>
</g>
<text font-size="2.3" fill="#004040" x="236.3" y="170.8">08_CURRENT SENSING Port0</text>
<text font-size="2.2" x="203" y="199.2">Size</text>
<g font-size="2.1" fill="#00f">
<text x="132.2" y="39.8">DP</text>
<text x="20.4" y="44.9">DP</text>
<text x="132.2" y="55">DM</text>
<text x="20.4" y="60.1">DM</text>
</g>
<g font-size="1.8">
<text x="31.8" y="1.9">5</text>
<text x="90.1" y="1.9">4</text>
<text x="148.5" y="1.9">3</text>
<text x="206.9" y="1.9">2</text>
<text x="265.3" y="1.9">1</text>
<text x=".7" y="29.8">D</text>
<text x="295.1" y="29.8">D</text>
<text x=".7" y="80.9">C</text>
<text x="295.1" y="80.9">C</text>
<text x=".7" y="132.1">B</text>
<text x="295.1" y="132.1">B</text>
<text x=".7" y="183.3">A</text>
<text x="295.1" y="183.3">A</text>
<text x="31.8" y="209.2">5</text>
<text x="90.1" y="209.2">4</text>
<text x="148.5" y="209.2">3</text>
<text x="206.9" y="209.2">2</text>
<text x="265.3" y="209.2">1</text>
</g>
</svg>
